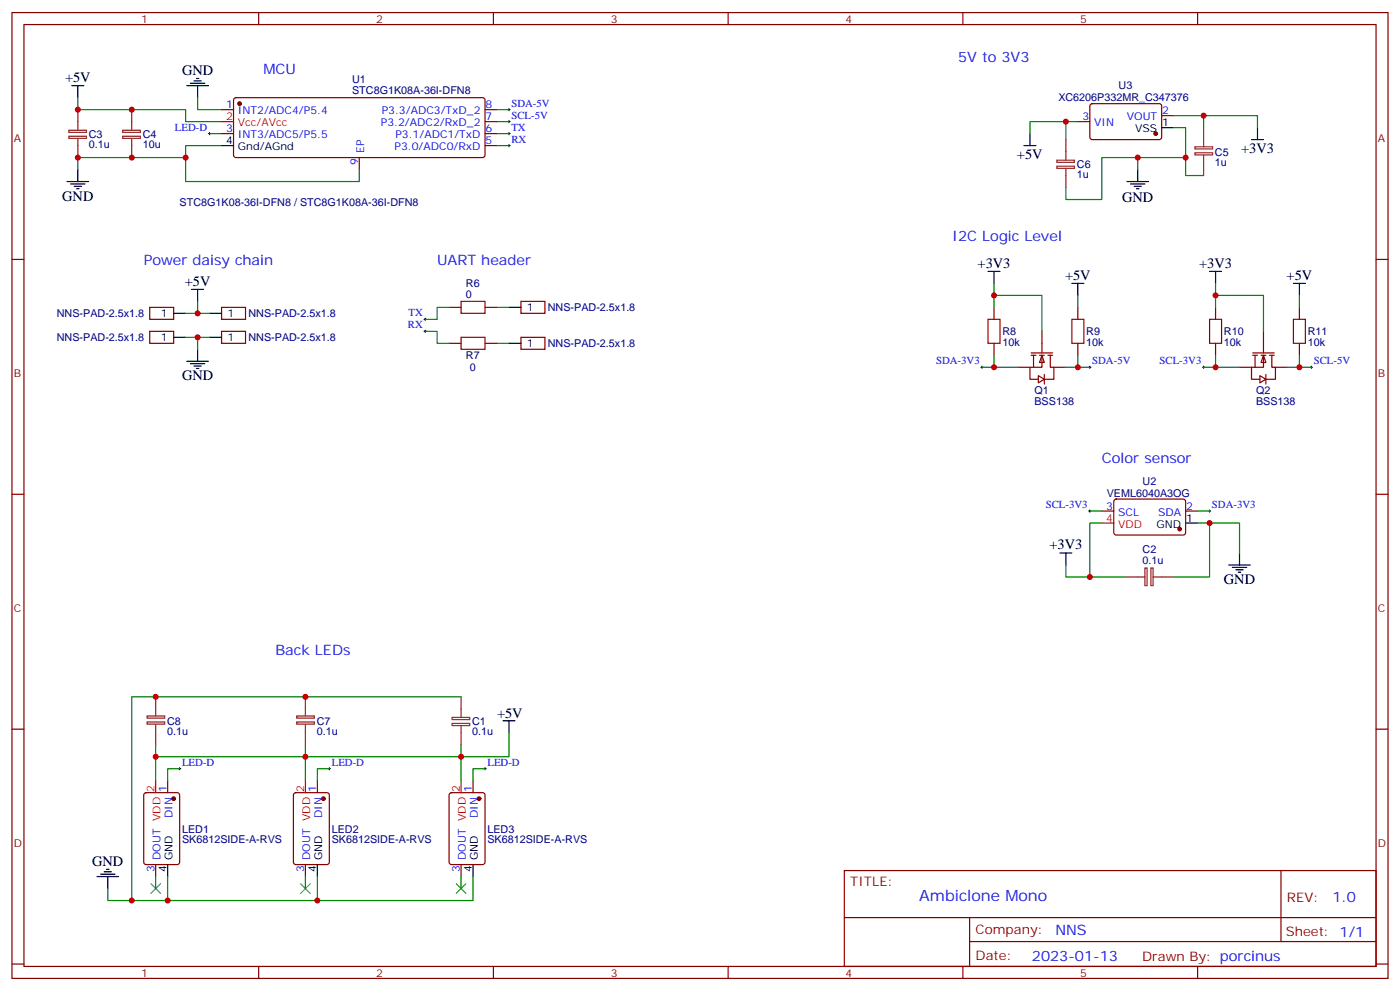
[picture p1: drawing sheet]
<svg xmlns="http://www.w3.org/2000/svg" width="412mm" height="292mm" viewBox="0 0 412 292" stroke-linecap="round" stroke-linejoin="round" font-family="sans-serif">
<g fill="none" stroke="#870000" stroke-width=".35">
<path d="M3.5 3.7h405.4v284.3h-405.4zM7.1 7.2h398.2v277.3h-398.2zM76.2 3.7v3.5M145.3 3.7v3.5M214.5 3.7v3.5M283.6 3.7v3.5M352.8 3.7v3.5M65.3 32.3h3.5M65.3 39.3h3.5M69 29l.5-.2h72.9l.5 .7v16.2l-.3 .5-.4 .2h-72.7l-.5-.2-.2-.5v-16.2zM142.9 35.8h3.5M142.9 32.3h3.5"/>
<path d="M142.9 39.3h3.5M317.5 35.8h3.5M321.3 30.7l.4-.2 20.1 .1 .4 .6-.1 9.5-.6 .4-20-.1-.5-.6v-9.2zM342.2 34h3.5M105.8 46.4v3.5M142.9 42.9h3.5M3.5 76.4h3.6M405.3 76.4h3.6M44.1 90.5h7.1v3.5h-7.1zM44.1 97.5h7.1v3.6h-7.1zM65.3 90.5h7v3.5h-7zM65.3 97.5h7v3.6h-7z"/>
<path d="M132.3 90.5h3.5M142.9 90.5h3.5M153.5 88.7h7v3.6h-7zM153.5 99.3h7v3.5h-7zM132.3 101.1h3.5M142.9 101.1h3.5M3.5 145.5h3.6M324.6 150.5h3.5M328.3 147.1l.5-.2 20 .1 .4 .6v9.5l-.7 .4-20-.1-.4-.6v-9.2zM349.2 150.5h3.6M405.3 145.5h3.6M3.5 214.7h3.6"/>
<path d="M405.3 214.7h3.6M42.6 233.6l.4-.2h9.2l.7 .4v20l-.4 .7h-9.5l-.6-.4-.1-20zM49.4 229.8v3.6M86.7 233.6l.4-.2h9.2l.7 .4v20l-.4 .7h-9.5l-.6-.4-.1-20zM93.5 229.8v3.6M132.5 233.6l.5-.2h9.2l.6 .4 .1 20-.5 .7h-9.4l-.7-.4v-20zM139.3 229.8v3.6M45.9 254.5v3.6M90 254.5v3.6M135.8 254.5v3.6M248.7 256.3h156.6v28.2h-156.6zM377.3 256.3v20.9"/>
<path d="M248.7 270.1h156.5M285.6 277.2h119.6M285.6 270.1v14.2M3.5 283.8h3.6M76.2 284.5v3.5M145.3 284.5v3.5M214.5 284.5v3.5M283.6 284.5v3.5M352.8 284.5v3.5M405.3 283.8h3.6"/>
</g>
<g fill="#870000" stroke="#870000" stroke-width=".35">
<circle cx="347.5" cy="155.8" r=".53"/>
<circle cx="51.2" cy="235.1" r=".53"/>
<circle cx="340.4" cy="39.3" r=".53"/>
<circle cx="70.6" cy="30.5" r=".53"/>
<circle cx="95.2" cy="235.1" r=".53"/>
<circle cx="141.1" cy="235.1" r=".53"/>
</g>
<g fill="none" stroke="#000" stroke-width=".35">
<path d="M21.2 25.2h3.5M22.9 25.2v3.6M55 25.2h6.4M56.1 24.5h4.2M57.1 23.8h2.2M57.9 23.1h.7M58.2 25.2v3.6M303.4 39.3v3.6M342.2 37.6h3.5M370.4 37.6v3.5M19.8 53.4h6.3M20.8 54.2h4.2"/>
<path d="M21.9 54.9h2.1M22.6 55.6h.7M22.9 49.9v3.5M65.3 42.9h3.5M301.6 42.9h3.6M332 53.4h6.3M333 54.2h4.3M334.1 54.9h2.1M334.8 55.6h.7M335.1 49.9v3.5M368.7 41.1h3.5M51.2 92.3h3.5"/>
<path d="M51.2 99.3h3.5M56.4 85.2h3.6M58.2 85.2v3.5M61.7 92.3h3.6M61.7 99.3h3.6M149.9 90.5h3.6M55 106.4h6.4M56.1 107.1h4.2M57.1 107.8h2.2M57.9 108.5h.7M58.2 102.8v3.6M149.9 101.1h3.6"/>
<path d="M349.2 154h3.6M312.2 162.8h3.5M314 162.8v3.5M361.9 166.3h6.4M363 167h4.2M364.1 167.7h2.1M364.8 168.5h.7M365.1 162.8v3.5M148.2 212.2h3.5M149.9 212.2v3.5M28.6 258.1h6.3M29.6 257.4h4.3"/>
<path d="M30.7 256.6h2.1M31.4 255.9h.7M31.7 258.1v3.5M49.4 254.5v3.6M93.5 254.5v3.6M139.3 254.5v3.6"/>
</g>
<path d="M65.3 35.8h3.5M324.6 154h3.5M45.9 229.8v3.6M90 229.8v3.6M135.8 229.8v3.6" fill="none" stroke="#f00" stroke-width=".35"/>
<g fill="none" stroke="#000" stroke-width=".29">
<path d="M61.4 39.3h.7M61.7 39v.7M149.6 39.3h.7M149.6 32.3h.7M149.6 35.8h.7M149.9 31.9v.7M149.9 35.5v.7M149.9 39v.7M149.6 42.9h.7M149.9 42.5v.7M124.9 94h.7M124.9 97.5h.7"/>
<path d="M125.2 93.7v.7M125.2 97.2v.7M320.7 150.5h.7M321 150.1v.7M356 150.5h.7M356.3 150.1v.7M52.6 226.3h.7M52.9 226v.7M96.7 226.3h.7M97 226v.7M142.5 226.3h.7M142.9 226v.7"/>
</g>
<g fill="none" stroke="#008700" stroke-width=".35">
<path d="M22.9 28.8v3.5h31.8v3.5h10.6M58.2 28.8v3.5h7.1M61.7 39.3h3.6M146.4 39.3h3.5M146.4 32.3h3.5M146.4 35.8h3.5M314 35.8v5.3M317.5 35.8h-14.1v3.5M345.7 37.6h3.5v8.8h-24.6v12.3h-10.6v-3.5M345.7 34h24.7v3.6M354.5 34v3.6M54.7 46.4v7h51.1v-3.5"/>
<path d="M65.3 42.9h-10.6v3.5h-31.8v3.5M146.4 42.9h3.5M335.1 46.4v3.5M349.2 46.4v5.3h5.3M54.7 92.3h3.5M54.7 99.3h3.5M58.2 88.7v3.6h3.5M61.7 99.3h-3.5v3.5M125.2 97.5h3.6v3.6h3.5M132.3 90.5h-3.5v3.5h-3.6M146.4 90.5h3.5M146.4 101.1h3.5"/>
<path d="M321 150.5h3.6M324.6 154h-3.6v15.9h-7v-3.6M352.8 154h12.3v8.8M352.8 150.5h3.5M356.3 154v15.9h-10.6M321 169.9h10.6M45.9 219.3v3.5M90 219.3v3.5h45.8v7M135.8 205.1h-97v60h100.5v-7M149.9 215.7v7.1h-14.1v-3.5M45.9 229.8v-7h44.1v7M52.9 226.3h-3.5v3.5"/>
<path d="M97 226.3h-3.5v3.5M142.9 226.3h-3.6v3.5M45.9 258.1v3.5M49.4 258.1v7M90 258.1v3.5M93.5 258.1v7M135.8 258.1v3.5M31.7 261.6v3.5h7.1"/>
</g>
<g fill="none" stroke="#8c2424" stroke-width=".35">
<path d="M20.3 38.3h5.2v.7h-5.2zM22.9 32.3v6M36.2 38.3h5.1v.7h-5.1zM38.8 32.3v6M354.5 37.6v5.6M20.3 40.1h5.2v.6h-5.2zM22.9 40.7v5.7M36.2 40.1h5.1v.6h-5.1zM38.8 40.7v5.7M311.3 47.2h5.2v.6h-5.2zM311.3 48.9h5.2v.7h-5.2zM314 41.1v6"/>
<path d="M314 49.6v5.6M352 45h5.2v.6h-5.2zM352 43.2h5.2v.7h-5.2zM354.5 45.7v6M331.6 169.9h5.7M337.3 167.2h.6v5.2h-.6zM339 167.2h.7v5.2h-.7zM339.7 169.9h6M43.3 212.5h5.2v.7h-5.2zM43.3 210.8h5.2v.6h-5.2zM45.9 205.1v5.7M45.9 213.3v6"/>
<path d="M87.4 212.5h5.2v.7h-5.2zM87.4 210.8h5.2v.6h-5.2zM90 205.1v5.7M90 213.3v6M133.2 211.2h5.2v.6h-5.2zM133.2 213h5.2v.6h-5.2zM135.8 205.1v6M135.8 213.6v5.7"/>
</g>
<path d="M135.8 88.7h7.1v3.6h-7.1zM135.8 99.3h7.1v3.5h-7.1z" fill="none" stroke="#a10000" stroke-width=".35"/>
<path d="M44.4 260.2l2.9 2.8M47.3 260.2l-2.9 2.8M88.5 260.2l2.9 2.8M91.4 260.2l-2.9 2.8M134.4 260.2l2.8 2.8M137.2 260.2l-2.8 2.8" fill="none" stroke="#3c3" stroke-width=".35"/>
<g fill="#fff" stroke="#870000" stroke-width=".35">
<path d="M306.9 104.6l.7 2.1h-1.4z"/>
<path d="M305.9 110.6l1.7 1.1-1.7 1z"/>
</g>
<path d="M306.9 97.5v6.4M299.9 108.1h3.5M303.7 103.9h6.4M303.7 104.6h1.5M304.4 104.6v3.5M306.2 104.6h1.4M306.9 104.6v3.5h-3.5v3.6h2.5M307.6 110.2v2.9M308.7 104.6h1.4M309.4 104.6v3.5h1v3.6h-2.8M310.4 108.1h3.6" fill="none" stroke="#870000" stroke-width=".35"/>
<g fill="#fff" stroke="#870000" stroke-width=".35">
<path d="M372.2 104.6l.7 2.1h-1.4z"/>
<path d="M371.1 110.6l1.8 1.1-1.8 1z"/>
</g>
<g fill="none" stroke="#870000" stroke-width=".35">
<path d="M292.8 90.5v3.5M317.5 90.5v3.5M358.1 90.5v3.5M372.2 97.5v6.4M382.8 90.5v3.5M292.8 101.1v3.5M317.5 101.1v3.5M358.1 101.1v3.5M365.1 108.1h3.6M369 103.9h6.4M369 104.6h1.4M369.7 104.6v3.5"/>
<path d="M371.5 104.6h1.4M372.2 104.6v3.5h-3.5v3.6h2.4M372.9 110.2v2.9M373.9 104.6h1.5M374.6 104.6v3.5h1.1v3.6h-2.8M375.7 108.1h3.5M382.8 101.1v3.5"/>
</g>
<path d="M291 94h3.6v7.1h-3.6zM315.7 94h3.6v7.1h-3.6zM356.3 94h3.5v7.1h-3.5zM381 94h3.5v7.1h-3.5z" fill="none" stroke="#a10000" stroke-width=".35"/>
<path d="M291 79.9h3.6M292.8 79.9v3.5M356.3 79.9h3.5M358.1 79.9v3.5M315.7 83.4h3.6M317.5 83.4v3.6M381 83.4h3.5M382.8 83.4v3.6" fill="none" stroke="#000" stroke-width=".35"/>
<path d="M288.9 108.1h.7M289.3 107.8v.7M320.7 108.1h.7M321 107.8v.7M354.2 108.1h.7M354.5 107.8v.7M385.9 108.1h.7M386.3 107.8v.7" fill="none" stroke="#000" stroke-width=".29"/>
<g fill="none" stroke="#008700" stroke-width=".35">
<path d="M292.8 87h14.1v10.5M292.8 83.4v7.1M317.5 87v3.5M358.1 87h14.1v10.5M358.1 83.4v7.1M382.8 87v3.5M289.3 108.1h10.6M292.8 104.6v3.5M314 108.1h7M317.5 104.6v3.5M354.5 108.1h10.6M358.1 104.6v3.5"/>
<path d="M379.2 108.1h7.1M382.8 104.6v3.5"/>
</g>
<g fill="#c00">
<circle cx="356.3" cy="154" r=".88"/>
<circle cx="38.8" cy="46.4" r=".88"/>
<circle cx="38.8" cy="32.3" r=".88"/>
<circle cx="22.9" cy="32.3" r=".88"/>
<circle cx="22.9" cy="46.4" r=".88"/>
<circle cx="314" cy="35.8" r=".88"/>
<circle cx="335.1" cy="46.4" r=".88"/>
<circle cx="349.3" cy="46.4" r=".88"/>
<circle cx="354.5" cy="34" r=".88"/>
<circle cx="58.2" cy="92.3" r=".88"/>
<circle cx="58.2" cy="99.3" r=".88"/>
<circle cx="93.5" cy="265.1" r=".88"/>
<circle cx="49.4" cy="265.1" r=".88"/>
<circle cx="90" cy="205.1" r=".88"/>
<circle cx="45.9" cy="205.1" r=".88"/>
<circle cx="38.8" cy="265.1" r=".88"/>
<circle cx="135.8" cy="222.8" r=".88"/>
<circle cx="90" cy="222.8" r=".88"/>
<circle cx="45.9" cy="222.8" r=".88"/>
<circle cx="54.7" cy="46.4" r=".88"/>
<circle cx="358.1" cy="108.1" r=".88"/>
<circle cx="382.8" cy="108.1" r=".88"/>
<circle cx="317.5" cy="108.1" r=".88"/>
<circle cx="292.8" cy="108.1" r=".88"/>
<circle cx="292.8" cy="87" r=".88"/>
<circle cx="358.1" cy="87" r=".88"/>
<circle cx="321" cy="169.9" r=".88"/>
</g>
<text font-size="4.6" fill="#00f" x="270.8" y="265.3">Ambiclone Mono</text>
<g font-size="4.2">
<text x="53.6" y="22">GND</text>
<text x="19.2" y="24.1">+5V</text>
<text x="299.6" y="46.7">+5V</text>
<text x="365.6" y="45.1">+3V3</text>
<text x="18.3" y="59.1">GND</text>
<text x="330.6" y="59.5">GND</text>
<text x="288" y="78.8">+3V3</text>
<text x="313.7" y="82.3">+5V</text>
<text x="353.2" y="78.8">+3V3</text>
<text x="379" y="82.3">+5V</text>
<text x="54.4" y="84.1">+5V</text>
<text x="53.6" y="112">GND</text>
<text x="309.1" y="161.7">+3V3</text>
<text x="360.5" y="172">GND</text>
<text x="146.4" y="211.5">+5V</text>
<text x="27.2" y="254.9">GND</text>
</g>
<g font-size="4.2" fill="#00f">
<text x="77.6" y="21.7">MCU</text>
<text x="282.2" y="18.2">5V to 3V3</text>
<text x="280.5" y="71.1">I2C Logic Level</text>
<text x="42.3" y="78.1">Power daisy chain</text>
<text x="128.8" y="78.1">UART header</text>
<text x="324.6" y="136.3">Color sensor</text>
<text x="81.1" y="192.8">Back LEDs</text>
<text x="392.5" y="265.6">1.0</text>
<text x="310.9" y="275.1">NNS</text>
<text x="304" y="282.9">2023-01-13</text>
</g>
<g font-size="3.9" fill="#800">
<text x="250.5" y="260.9">TITLE:</text>
<text x="379.1" y="265.6">REV:</text>
<text x="287.4" y="275.1">Company:</text>
<text x="378.7" y="275.7">Sheet: 1/1</text>
<text x="287.4" y="282.8">Date:</text>
<text x="336.4" y="282.8">Drawn By: porcinus</text>
</g>
<g font-size="3.2" fill="#800">
<text x="41.6" y="6.7">1</text>
<text x="110.8" y="6.7">2</text>
<text x="179.9" y="6.7">3</text>
<text x="249.1" y="6.7">4</text>
<text x="318.2" y="6.7">5</text>
<text x="4.1" y="41.8">A</text>
<text x="405.9" y="41.8">A</text>
<text x="4.1" y="110.9">B</text>
<text x="405.9" y="110.9">B</text>
<text x="4.1" y="180.1">C</text>
<text x="405.9" y="180.1">C</text>
<text x="4.1" y="249.2">D</text>
<text x="405.9" y="249.2">D</text>
<text x="41.6" y="287.5">1</text>
<text x="110.8" y="287.5">2</text>
<text x="179.9" y="287.5">3</text>
<text x="249.1" y="287.5">4</text>
<text x="318.2" y="287.5">5</text>
</g>
<g font-size="3.2" fill="#000080">
<text x="103.7" y="27.7">STC8G1K08A-36I-DFN8</text>
<text x="103.7" y="24.5">U1</text>
<text x="311.8" y="29.8">XC6206P332MR_C347376</text>
<text x="329.5" y="26.3">U3</text>
<text x="26.2" y="40.5">C3</text>
<text x="42.1" y="40.5">C4</text>
<text x="26.2" y="43.6">0.1u</text>
<text x="42.1" y="43.6">10u</text>
<text x="357.9" y="45.8">C5</text>
<text x="317.2" y="52.5">1u</text>
<text x="317.2" y="49.3">C6</text>
<text x="357.9" y="48.9">1u</text>
<text x="52.9" y="60.5">STC8G1K08-36I-DFN8 / STC8G1K08A-36I-DFN8</text>
<text x="137.2" y="87.7">0</text>
<text x="137.2" y="84.5">R6</text>
<text x="16.7" y="93.4">NNS-PAD-2.5x1.8</text>
<text x="73.2" y="93.4">NNS-PAD-2.5x1.8</text>
<text x="161.4" y="91.7">NNS-PAD-2.5x1.8</text>
<text x="16.7" y="100.5">NNS-PAD-2.5x1.8</text>
<text x="73.2" y="100.5">NNS-PAD-2.5x1.8</text>
<text x="295.3" y="101.9">10k</text>
<text x="295.3" y="98.7">R8</text>
<text x="320" y="101.9">10k</text>
<text x="320" y="98.7">R9</text>
<text x="360.5" y="101.9">10k</text>
<text x="360.5" y="98.7">R10</text>
<text x="385.2" y="101.9">10k</text>
<text x="385.2" y="98.7">R11</text>
<text x="137.2" y="105.7">R7</text>
<text x="161.4" y="102.2">NNS-PAD-2.5x1.8</text>
<text x="138.4" y="109.3">0</text>
<text x="304.7" y="119.2">BSS138</text>
<text x="304.7" y="116.1">Q1</text>
<text x="370" y="119.2">BSS138</text>
<text x="370" y="116.1">Q2</text>
<text x="336.6" y="142.8">U2</text>
<text x="326" y="146.3">VEML6040A3OG</text>
<text x="336.6" y="166.2">0.1u</text>
<text x="336.6" y="162.9">C2</text>
<text x="49.2" y="213.3">C8</text>
<text x="93.3" y="213.4">C7</text>
<text x="139.1" y="213.4">C1</text>
<text x="49.2" y="216.5">0.1u</text>
<text x="93.3" y="216.5">0.1u</text>
<text x="139.1" y="216.5">0.1u</text>
<text x="53.6" y="245.1">LED1</text>
<text x="97.7" y="245.1">LED2</text>
<text x="143.6" y="245.1">LED3</text>
<text x="53.6" y="248.2">SK6812SIDE-A-RVS</text>
<text x="97.7" y="248.3">SK6812SIDE-A-RVS</text>
<text x="143.6" y="248.3">SK6812SIDE-A-RVS</text>
</g>
<g font-size="3.2" fill="#00f">
<text x="66.6" y="31.9">1</text>
<text x="70.1" y="33.7">INT2/ADC4/P5.4</text>
<text x="112.4" y="33.7">P3.3/ADC3/TxD_2</text>
<text x="143.1" y="35.5">7</text>
<text x="143.1" y="31.9">8</text>
<text x="150.6" y="31.4">SDA-5V</text>
<text x="150.6" y="34.9">SCL-5V</text>
<text x="318.8" y="35.5">3</text>
<text x="331.9" y="35.5">VOUT</text>
<text x="342.4" y="33.7">2</text>
<text x="51.5" y="38.5">LED-D</text>
<text x="66.6" y="39">3</text>
<text x="70.1" y="40.7">INT3/ADC5/P5.5</text>
<text x="112.2" y="37.2">P3.2/ADC2/RxD_2</text>
<text x="116.5" y="40.7">P3.1/ADC1/TxD</text>
<text x="143.1" y="39">6</text>
<text x="150.6" y="38.5">TX</text>
<text x="150.6" y="42">RX</text>
<text x="322.3" y="37.2">VIN</text>
<text x="107.2" y="45.1" transform="rotate(-90 107.2 45.1)">EP</text>
<text x="116.2" y="44.3">P3.0/ADC0/RxD</text>
<text x="143.1" y="42.5">5</text>
<text x="105.5" y="48.6" transform="rotate(-90 105.5 48.6)">9</text>
<text x="120.3" y="93.1">TX</text>
<text x="120.1" y="96.7">RX</text>
<text x="275.7" y="107.2">SDA-3V3</text>
<text x="321.7" y="107.2">SDA-5V</text>
<text x="341.5" y="107.2">SCL-3V3</text>
<text x="387" y="107.2">SCL-5V</text>
<text x="308" y="149.6">SCL-3V3</text>
<text x="357" y="149.6">SDA-3V3</text>
<text x="325.9" y="150.1">3</text>
<text x="329.4" y="151.9">SCL</text>
<text x="341.2" y="151.9">SDA</text>
<text x="349.4" y="150.1">2</text>
<text x="53.6" y="225.4">LED-D</text>
<text x="97.7" y="225.4">LED-D</text>
<text x="143.6" y="225.4">LED-D</text>
<text x="49" y="233.2" transform="rotate(-90 49 233.2)">1</text>
<text x="93.1" y="233.2" transform="rotate(-90 93.1 233.2)">1</text>
<text x="139" y="233.2" transform="rotate(-90 139 233.2)">1</text>
<text x="50.8" y="240.8" transform="rotate(-90 50.8 240.8)">DIN</text>
<text x="94.9" y="240.8" transform="rotate(-90 94.9 240.8)">DIN</text>
<text x="140.8" y="240.8" transform="rotate(-90 140.8 240.8)">DIN</text>
<text x="45.5" y="256.7" transform="rotate(-90 45.5 256.7)">3</text>
<text x="47.3" y="253.2" transform="rotate(-90 47.3 253.2)">DOUT</text>
<text x="89.6" y="256.7" transform="rotate(-90 89.6 256.7)">3</text>
<text x="91.4" y="253.2" transform="rotate(-90 91.4 253.2)">DOUT</text>
<text x="135.5" y="256.7" transform="rotate(-90 135.5 256.7)">3</text>
<text x="137.2" y="253.2" transform="rotate(-90 137.2 253.2)">DOUT</text>
</g>
<g font-size="3.2" fill="#f00">
<text x="66.6" y="35.5">2</text>
<text x="70.1" y="37.2">Vcc/AVcc</text>
<text x="325.9" y="153.6">4</text>
<text x="329.4" y="155.4">VDD</text>
<text x="45.5" y="233.2" transform="rotate(-90 45.5 233.2)">2</text>
<text x="89.6" y="233.2" transform="rotate(-90 89.6 233.2)">2</text>
<text x="135.5" y="233.2" transform="rotate(-90 135.5 233.2)">2</text>
<text x="47.3" y="241.7" transform="rotate(-90 47.3 241.7)">VDD</text>
<text x="91.4" y="241.7" transform="rotate(-90 91.4 241.7)">VDD</text>
<text x="137.2" y="241.7" transform="rotate(-90 137.2 241.7)">VDD</text>
</g>
<g font-size="3.2">
<text x="334.4" y="39">VSS</text>
<text x="342.4" y="37.2">1</text>
<text x="66.6" y="42.5">4</text>
<text x="70.1" y="44.3">Gnd/AGnd</text>
<text x="47.4" y="93.3">1</text>
<text x="67" y="93.3">1</text>
<text x="155.2" y="91.5">1</text>
<text x="47.4" y="100.4">1</text>
<text x="67" y="100.4">1</text>
<text x="155.2" y="102.1">1</text>
<text x="340.7" y="155.4">GND</text>
<text x="349.4" y="153.6">1</text>
<text x="49" y="256.7" transform="rotate(-90 49 256.7)">4</text>
<text x="50.8" y="253.2" transform="rotate(-90 50.8 253.2)">GND</text>
<text x="93.1" y="256.7" transform="rotate(-90 93.1 256.7)">4</text>
<text x="94.9" y="253.2" transform="rotate(-90 94.9 253.2)">GND</text>
<text x="139" y="256.7" transform="rotate(-90 139 256.7)">4</text>
<text x="140.8" y="253.2" transform="rotate(-90 140.8 253.2)">GND</text>
</g>
</svg>
